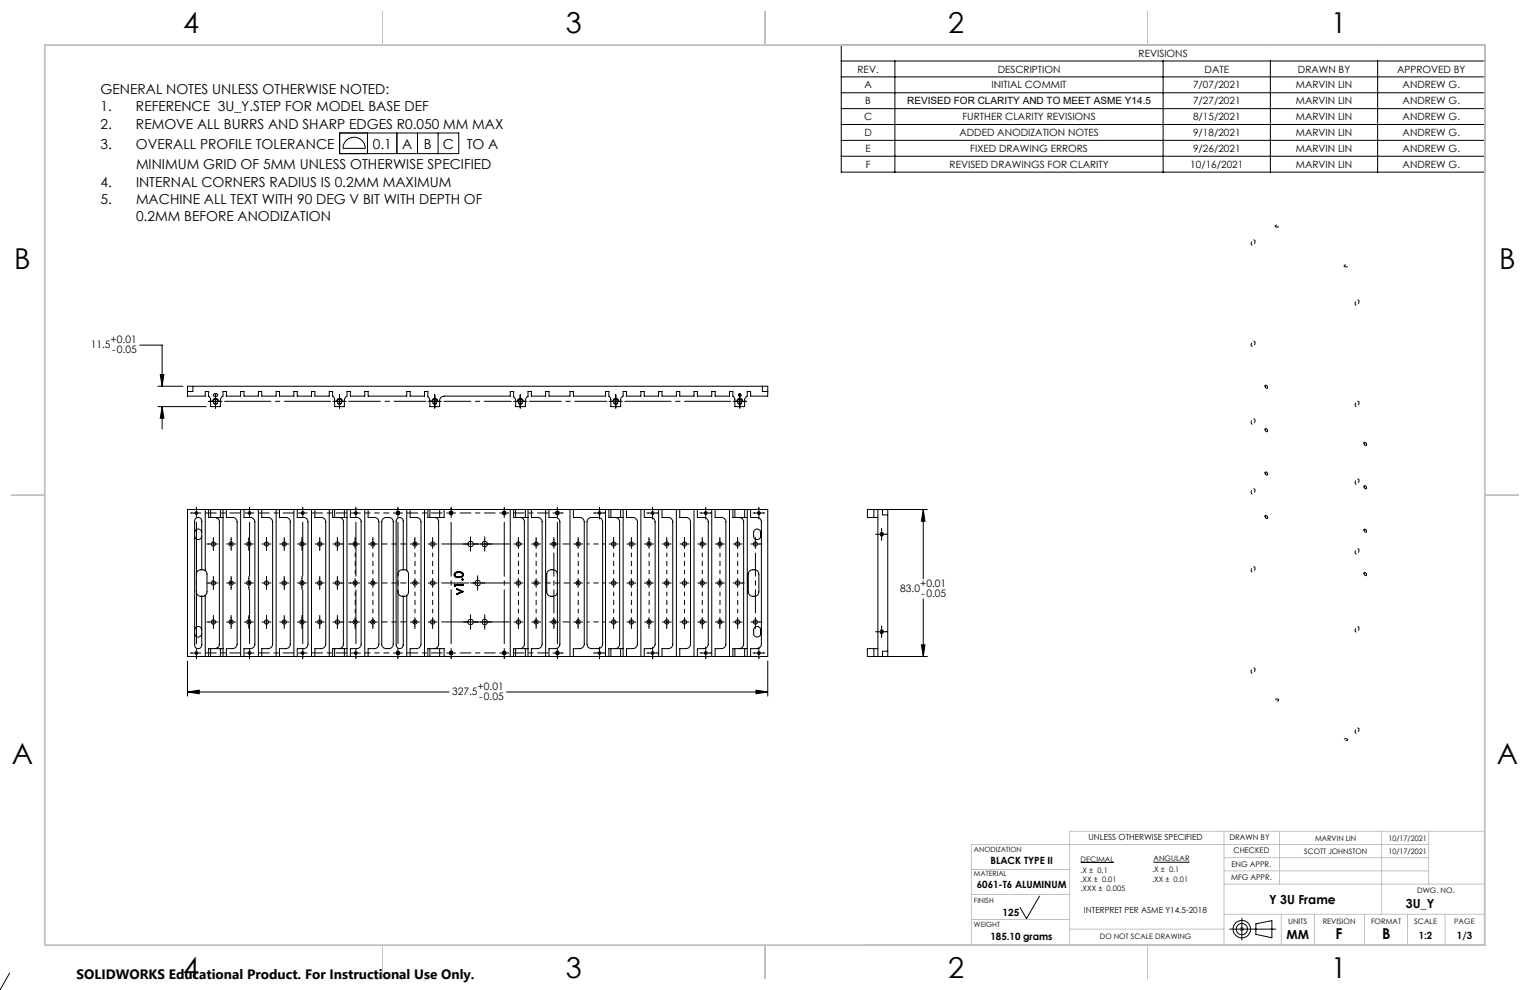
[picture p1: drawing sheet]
<svg xmlns="http://www.w3.org/2000/svg" width="432mm" height="279mm" viewBox="0 0 432 279" stroke-linecap="round" stroke-linejoin="round" font-family="sans-serif">
<g fill="none" stroke="#000" stroke-width=".28">
<path d="M237.4 12.7h181.7v35.9h-181.7zM237.4 17.2h181.7M252.6 17.2v31.4M328.3 17.2v31.4M358.5 17.2v31.4M388.8 17.2v31.4M95.8 37.5h33.7v5.9h-33.7zM97.6 39.8a3.2 3.2 0 0 1 3.4-.9 3.2 3.2 0 0 1 2.1 3h-6.3l.1-1zM103.7 37.5v5.9M112 37.5v5.9M117.8 37.5v5.9M123.6 37.5v5.9"/>
<path d="M237.4 21.7h181.7M237.4 26.2h181.7M237.4 30.7h181.7M237.4 35.1h181.7M237.4 39.6h181.7M237.4 44.1h181.7M39.4 97.4h6.4v11.6M44.6 109h7M44.6 114.8h13.6M45.2 105.7h1l-.4 3.3zM45.8 114.8l.4 3.2h-1zM45.8 114.8v6.3"/>
<path d="M54.4 109h-1.5v2.8h5v-1.3h1v1.3l.5 .9v2.1h2.8v-1.9l.2-.6 .5-.5v-1.3h1v1.3h4v-1.3h1v1.3h4v-1.3h1v1.3h4v-1.3h1v1.3h4v-1.3h1v1.3h4v-1.3h1v1.3h4v-1.3h1v1.3l.5 .9v2.1h2.8v-1.9l.2-.6 .5-.5v-1.3h1v1.3h4v-1.3h1v1.3h10.9v-1.3h.9v1.3h4.1v-1.3h1v1.5l.5 .9v1.9h2.8v-1.7a1.21 1.21 0 0 1 1.2-1.3h18.7v-1.3h1v1.5l.5 .9v1.9h2.8v-1.9l.2-.5 .5-.5v-1.4h1v1.3h4v-1.3h.9v1.3h6v-1.3h.9v1.3h9.1v-1.3h.9v1.3l.6 .9v2.1h2.8v-2.1l.1-.4 .6-.5v-1.3h.9v1.3h4.1v-1.3h.9v1.3h4.1v-1.3h.9v1.3h4.1v-1.3h.9v1.3h4.1v-1.3h.9v1.3h4.1v-1.3h.9v1.3h4.1v-1.3h.9v1.3l.6 .9v2.1h2.7v-2.1l.8-.9v-1.3h.9v1.3h4.9v-2.8h-1.5M54.4 109h160.8M54.4 109v1.5h-1.5M58.9 113.3h3.8M60.3 111.2l.8-.1a.37 .37 0 0 1 .4 .4 .37 .37 0 0 1-.4 .4l-.8-.1-.1-.3zM60.8 111.4v3.8M93.9 113.3h3.8M95.8 111.4v3.8M120.8 113.3h3.8M122.7 111.4v3.8M144.9 113.3h3.8M146.8 111.4v3.8"/>
<path d="M171.9 113.3h3.8M173.8 111.4v3.8M206.9 113.3h3.8M208.8 111.1l-.4 .4M208.8 111.4v3.8M209.2 111.5l-.4 .4M215.2 109v1.5h1.5M53.8 144.8h2.9M54.9 151.3a1.01 1.01 0 0 0 1 1 1.01 1.01 0 0 0 1-1M54.9 150.3a1.01 1.01 0 0 1 1-1 1.01 1.01 0 0 1 1 1M55.4 143.1v2.9M57.9 143.8v17.2"/>
<path d="M58.3 153.5h3.2M58.9 143.8v2.3h.5M58.9 143.8h.5M58.9 143.8h-6v41.5h6M59.4 143.8h2.8M59.4 146.1h2.8M59.4 143.8v2.3M60.2 151.7v3.7M60.7 146.1h.4M61.1 146.1l.2 .1M61.1 146.1h.1M61.3 146.2l.5 .4 .1 .5v34.9l-.6 .9"/>
<path d="M61.3 146.1v.1M62.2 146.1h.7M62.2 143.8h.7M62.2 143.8v2.3M62.9 143.8h31M62.9 143.8v41.5M63.9 143.8v2.3h1.8a1.21 1.21 0 0 1 1.2 1.2v34.5a1.26 1.26 0 0 1-1.2 1.3h-1.8v2.2M64 153.5h2.5M65.2 151.7v3.7M67.9 143.8v41.5M68.9 143.8v2.3h1.8a1.26 1.26 0 0 1 1.2 1.2v34.5a1.33 1.33 0 0 1-1.2 1.3h-1.8v2.2M69 153.5h2.5"/>
<path d="M69.1 144.8h2.6M70.2 151.7v3.7M70.4 143.1v2.9M72.9 143.8v41.5M73.9 143.8v2.3h1.8a1.26 1.26 0 0 1 1.2 1.2v34.5a1.33 1.33 0 0 1-1.2 1.3h-1.8v2.2M73.9 153.5h2.6M75.2 151.7v3.7M77.9 143.8v41.5M78.9 143.8v2.3h1.8a1.21 1.21 0 0 1 1.2 1.2v34.5a1.26 1.26 0 0 1-1.2 1.3h-1.8v2.2M79 153.5h2.5M80.2 151.7v3.7M82.9 143.8v41.5"/>
<path d="M83.9 143.8v2.3h1.8a1.21 1.21 0 0 1 1.2 1.2v34.5a1.26 1.26 0 0 1-1.2 1.3h-1.8v2.2M84 153.5h2.5M84.2 144.8h2.5M85.2 151.7v3.7M85.4 143.1v2.9M87.9 143.8v41.5M88.9 143.8v2.3h1.8a1.26 1.26 0 0 1 1.2 1.2v34.5a1.33 1.33 0 0 1-1.2 1.3h-1.8v2.2M89 153.5h2.5M90.2 151.7v3.7M92.9 143.8v41.5M93.9 143.8v2.3h.5M93.9 143.8h.5"/>
<path d="M93.9 153.5h3.2M94.4 143.8h2.8M94.4 146.1h2.8M94.4 143.8v2.3M95.2 151.7v3.7M95.7 146.1a1.21 1.21 0 0 1 1.2 1.2v34.5a1.26 1.26 0 0 1-1.2 1.3M97.2 146.1h.7M97.2 143.8h.7M97.2 143.8v2.3M97.9 143.8h22.9M97.9 143.8v41.5M98.4 153.5h3.1"/>
<path d="M98.9 143.8v2.3h1.8a1.21 1.21 0 0 1 1.2 1.2v34.5a1.26 1.26 0 0 1-1.2 1.3h-1.8v2.2M99.2 144.8h2.5M100.2 151.7v3.1M100.4 143.1v2.9M102.9 143.8v41.5M103.9 143.8v2.3h1.8a1.21 1.21 0 0 1 1.2 1.2v34.5a1.26 1.26 0 0 1-1.2 1.3h-1.8v2.2M104 153.5h2.5M105.2 151.7v3.1M108.1 146.4l.6-.3h1a1.21 1.21 0 0 1 1.3 1.2v34.5a1.26 1.26 0 0 1-1.3 1.3h-.7a1.26 1.26 0 0 1-1.3-1.3v-34.8zM111 144.8h2.6M112.3 143.1v2.9M114.8 143.8v17.2"/>
<path d="M115.7 143.8v2.3h1.8a1.26 1.26 0 0 1 1.3 1.2v34.5a1.33 1.33 0 0 1-1.3 1.3h-1.8v2.2M115.8 153.5h2.6M117.1 151.7v3.1M119.8 143.8v41.5M120.8 143.8v2.3h.5M120.8 143.8h.5M120.8 153.5h2.6M121.3 143.8h2.8M121.3 146.1h2.8M121.3 143.8v2.3M122.1 151.7v3.1M122.6 146.1a1.21 1.21 0 0 1 1.2 1.2v34.5a1.26 1.26 0 0 1-1.2 1.3"/>
<path d="M124.1 143.8h1.2M124.1 143.8v2.3M125.3 143.8v2.3h-1.2M125.3 143.8h19.7M126 144.8h2.6M127.3 143.1v2.9M130.7 153.5h8.2M132.8 151.5v4.1M136.8 151.5v4.1M141 144.8h2.6M142.3 143.1v2.9M144 143.8v41.5"/>
<path d="M145 143.8h.5M145 143.8v2.3h.5M145 153.5h2.6M145.5 143.8h2.8M145.5 143.8v2.3M145.5 146.1h2.8M146.3 151.7v3.1M146.8 146.1a1.21 1.21 0 0 1 1.2 1.2v34.5a1.26 1.26 0 0 1-1.2 1.3M148.3 143.8h.7M148.3 146.1h.7M148.3 143.8v2.3M149 143.8h22.8"/>
<path d="M149 143.8v41.5M150 143.8v2.3h1.8a1.21 1.21 0 0 1 1.2 1.2v34.5a1.26 1.26 0 0 1-1.2 1.3h-1.8v2.2M150 153.5h2.6M151.3 151.7v3.1M154 143.8v41.5M154.9 143.8v2.3h1.8a1.26 1.26 0 0 1 1.3 1.2v34.5a1.33 1.33 0 0 1-1.3 1.3h-1.8v2.2M155 153.5h2.6M156 144.8h3M156.3 151.7v3.1M157.3 143.1v2.9M160.9 143.8v41.5M161.8 143.8v2.3h1.8a1.26 1.26 0 0 1 1.3 1.2v34.5a1.33 1.33 0 0 1-1.3 1.3h-1.8v2.2"/>
<path d="M161.9 153.5h2.5M163.2 151.7v3.1M166.1 146.4l.6-.3h2.1a1.21 1.21 0 0 1 1.3 1.2v34.5a1.26 1.26 0 0 1-1.3 1.3h-1.9a1.33 1.33 0 0 1-1.2-1.3v-34.5zM167.5 144.8h3.4M169.2 143.1v3.4M170.9 143.8v41.5M171.8 143.8v2.3h.6M171.8 143.8h.6M171.9 153.5h2.5M172.4 143.8h2.8M172.4 146.1h2.8M172.4 143.8v2.3"/>
<path d="M173.2 151.7v3.1M173.6 146.1a1.21 1.21 0 0 1 1.3 1.2v34.5a1.26 1.26 0 0 1-1.3 1.3M175.2 146.1h.7M175.2 143.8h.7M175.2 143.8v2.3M175.9 143.8h30.9M175.9 143.8v41.5M176.8 143.8v2.3h1.8a1.26 1.26 0 0 1 1.3 1.2v34.5a1.33 1.33 0 0 1-1.3 1.3h-1.8v2.2M176.9 153.5h2.6M178.2 151.7v3.1M180.9 143.8v41.5M181.8 143.8v2.3h1.8a1.26 1.26 0 0 1 1.3 1.2v34.5a1.33 1.33 0 0 1-1.3 1.3h-1.8v2.2"/>
<path d="M181.9 153.5h2.5M182.5 144.8h3.3M183.2 151.7v3.1M184.2 143.1v3.4M185.9 143.8v41.5M186.8 143.8v2.3h1.8a1.21 1.21 0 0 1 1.3 1.2v34.5a1.26 1.26 0 0 1-1.3 1.3h-1.8v2.2M186.9 153.5h2.5M188.2 151.7v3.1M190.9 143.8v41.5M191.8 143.8v2.3h1.8a1.21 1.21 0 0 1 1.3 1.2v34.5a1.26 1.26 0 0 1-1.3 1.3h-1.8v2.2M191.9 153.5h2.6M193.2 151.7v3.1"/>
<path d="M195.9 143.8v41.5M196.8 143.8v2.3h1.8a1.26 1.26 0 0 1 1.3 1.2v34.5a1.33 1.33 0 0 1-1.3 1.3h-1.8v2.2M196.9 153.5h2.6M197.5 144.8h3.3M198.2 151.7v3.1M199.2 143.1v3.4M200.9 143.8v41.5M201.8 143.8v2.3h1.8a1.21 1.21 0 0 1 1.3 1.2v34.5a1.26 1.26 0 0 1-1.3 1.3h-1.8v2.2M201.9 153.5h2.5M203.2 151.7v3.1M205.9 143.8v41.5M206.8 143.8v2.3h.6"/>
<path d="M206.8 143.8h.6M206.9 153.5h2.5M207.4 143.8h2.7M207.4 146.1h2.7M207.4 143.8v2.3M208.2 151.7v3.1M208.6 146.1h.4M209 146.1a1.27 1.27 0 0 1 .9 1.2v34.5a1.27 1.27 0 0 1-.9 1.2M209 146.1h.1M210.1 146.1h.8M210.1 143.8h.8M210.1 143.8v2.3"/>
<path d="M210.9 143.8h5.8v41.5h-5.8M210.9 143.8v41.5M211.8 143.8v2.3h1.8a1.21 1.21 0 0 1 1.3 1.2v34.5a1.26 1.26 0 0 1-1.3 1.3h-1.8v2.2M211.9 153.5h3.2M212.5 144.8h3.3M213.2 151.7v3.1M214.2 143.1v3.4M214.7 150.5v.6M214.7 150.5a1 1 0 0 0-.9-1.2 1 1 0 0 0-1.1 1v1a1 1 0 0 0 1.1 1 1 1 0 0 0 .9-1.2M214.7 150.5h.2M214.7 151.1h.2M246.6 146h1.2"/>
<path d="M246.6 143.8h1.2M246.6 143.8h-1.8v2.2h1.8M246.6 143.8v2.2M247.1 150.8h3.4M247.8 143.8v41.5M248.8 149.1v3.4M249.1 143.8v1.5h1.4M249.1 150.5v.6M250.5 143.8v1.5M250.5 145.3v38.5M260.6 143.8l.5 3.3h-1.1zM260.6 143.8v19.6"/>
<path d="M261.7 143.8h-13.9M54.9 178.8a1.01 1.01 0 0 0 1 1 1.01 1.01 0 0 0 1-1M54.9 177.8a1.01 1.01 0 0 1 1-1 1.01 1.01 0 0 1 1 1M56.9 160.8v-13.6a1.03 1.03 0 0 0-1-1.2 1.03 1.03 0 0 0-1 1.3v34.5a1.03 1.03 0 0 0 1 1.3 1.03 1.03 0 0 0 1-1.2v-13.6M57.9 161l-.5-.2a1.49 1.49 0 0 0-2 1.2v5a1.58 1.58 0 0 0 2.3 1.2l.2-.2M57.9 161l.5 .9v5.3l-.5 .8M57.9 168v17.3M58.3 164.5h3.2M58.3 175.5h3.2M60.2 162.7v3.7M60.2 173.7v3.7M64 164.5h2.5"/>
<path d="M64 175.5h2.5M65.2 162.7v3.7M65.2 173.7v3.7M69 164.5h2.5M69 175.5h2.5M70.2 162.7v3.7M70.2 173.7v3.7M73.9 164.5h2.6M73.9 175.5h2.6M75.2 162.7v3.7M75.2 173.7v3.7M79 164.5h2.5"/>
<path d="M79 175.5h2.5M80.2 162.7v3.7M80.2 173.7v3.7M84 164.5h2.5M84 175.5h2.5M85.2 162.7v3.7M85.2 173.7v3.7M89 164.5h2.5M89 175.5h2.5M90.2 162.7v3.7M90.2 173.7v3.7M93.9 164.5h3.2"/>
<path d="M93.9 175.5h3.2M95.2 162.7v3.7M95.2 173.7v3.7M98.4 164.5h3.1M98.4 175.5h3.1M100.2 163.3v2.5M100.2 174.3v3.1M104 164.5h2.5M104 175.5h2.5M105.2 163.3v2.5M105.2 174.3v3.1M113.8 160.8v-13.8a1.01 1.01 0 0 0-1-1 1.01 1.01 0 0 0-1 1v35a1.01 1.01 0 0 0 1 1 1.01 1.01 0 0 0 1-1v-13.7"/>
<path d="M114.8 161l-.5-.2a1.51 1.51 0 0 0-2 1.2v5a1.58 1.58 0 0 0 2.2 1.2l.3-.2M114.8 161l.5 .9v5.3l-.5 .8M114.8 168v17.3M115.8 164.5h2.6M115.8 175.5h2.6M117.1 163.3v2.5M117.1 174.3v3.1M120.8 164.5h2.6M120.8 175.5h2.6M122.1 163.3v2.5M122.1 174.3v3.1M128.2 162.2a.96 .96 0 0 0 1.3 .8"/>
<path d="M128.2 162.2h.1M128.2 164.9h2.5M128.2 164.9v.4M128.2 165.3l.3 .2M128.2 164.9l.3 .2M128.3 162.2h.1M128.3 162.2v.2a1 1 0 0 0 1.2 .5M128.3 165.3h-.1M128.3 165.3h.1M128.4 165.3l.1 .2M128.4 162.2l.3 .5 .8 .1M128.5 165.1h2.2"/>
<path d="M128.5 165.1v.4M128.9 166.1l1.8 .8M128.9 166.1v.3M128.9 167.6v.2M128.9 166.4l1.3 .6M128.9 166.1l.1 .2M128.9 167.6h.1M129 167.6h.1M129 166.3l-.1 .1M129 166.3l1.5 .7-1.5 .6M129 167.6l-.1 .2M129 166.3h.1"/>
<path d="M129.5 162.8v.1M129.5 161.5a.92 .92 0 0 0-1.2 .7M129.5 161.5v.1M129.5 161.6l-.8 .1-.3 .5M129.5 161.5l.6 .1M129.5 161.6h.6M129.5 161.3a1.15 1.15 0 0 0-1.3 .7v.2M129.5 161.3a1.02 1.02 0 0 1 1.3 .9M129.5 162.9v.1M129.5 161.4a.92 .92 0 0 1 1.2 .8M129.5 161.3v.1M129.5 161.4a1.05 1.05 0 0 0-1.2 .6v.2"/>
<path d="M130.1 161.6l.4 .6M130.1 161.6h.1M130.1 161.6l.4 .2 .1 .4M130.2 167l-1.3 .6M130.2 167h.5M130.4 163.5l.2 .3M130.4 163.5h.1M130.5 163.5l.1 .2M130.5 162.2h.1M130.5 162.2l-.3 .5-.7 .1M130.6 163.4l.2 .1M130.6 163.4l-.2 .1"/>
<path d="M130.6 163.7v.1M130.6 163.4v.1M130.6 163.5h-.1M130.6 163.5h.1M130.6 162.2l-.4 .6-.7 .1M130.6 165h-2.3v.3M130.6 165l.1 .1M130.6 165h.1M130.7 162.2l-.3 .5-.9 .2M130.7 162.2h.1M130.7 163.5l-.1 .2M130.7 163.5h.1"/>
<path d="M130.7 175.5h8.2M130.7 167l-1.8 .8M130.7 164.9v.2M130.7 166.9v.1M130.7 164.9l-.1 .1M130.8 163.5l-.2 .3M130.8 162.2v.2a1.15 1.15 0 0 1-1.3 .6M132.8 164.5h4M132.8 173.5v4.1M134.8 162.5v4.1M136.8 173.5v4.1M145 164.5h2.6"/>
<path d="M145 175.5h2.6M146.3 163.3v2.5M146.3 174.3v3.1M150 164.5h2.6M150 175.5h2.6M151.3 163.3v2.5M151.3 174.3v3.1M154.7 161.1a1.6 1.6 0 0 1 2.6 .9v5a1.52 1.52 0 0 1-1.5 1.3 1.52 1.52 0 0 1-1.5-1.3v-5zM155 175.5h2.6M156.3 174.3v3.1M161.9 164.5h2.5M161.9 175.5h2.5"/>
<path d="M163.2 163.3v2.5M163.2 174.3v3.1M171.9 164.5h2.5M171.9 175.5h2.5M173.2 163.3v2.5M173.2 174.3v3.1M176.9 164.5h2.6M176.9 175.5h2.6M178.2 163.3v2.5M178.2 174.3v3.1M181.9 164.5h2.5M181.9 175.5h2.5"/>
<path d="M183.2 163.3v2.5M183.2 174.3v3.1M186.9 164.5h2.5M186.9 175.5h2.5M188.2 163.3v2.5M188.2 174.3v3.1M191.9 164.5h2.6M191.9 175.5h2.6M193.2 163.3v2.5M193.2 174.3v3.1M196.9 164.5h2.6M196.9 175.5h2.6"/>
<path d="M198.2 163.3v2.5M198.2 174.3v3.1M201.9 164.5h2.5M201.9 175.5h2.5M203.2 163.3v2.5M203.2 174.3v3.1M206.9 164.5h3.1M206.9 175.5h2.5M208.2 163.3v2.5M208.2 174.3v3.1M211.5 161.1a1.59 1.59 0 0 1 2.7 .9v5a1.52 1.52 0 0 1-1.5 1.3 1.52 1.52 0 0 1-1.5-1.3v-5zM211.9 175.5h3.2"/>
<path d="M213.2 174.3v3.1M214.7 178v.6M214.7 178a1 1 0 0 0-.9-1.2 1 1 0 0 0-1.1 1v1a1 1 0 0 0 1.1 1 1 1 0 0 0 .9-1.2M214.7 178h.2M214.7 178.6h.2M247.1 178.3h3.4M248.8 176.6v3.4M249.1 178v.6M260.6 169v16.3M52.9 195.3l3.3-.5v1zM52.9 186.5v10M52.9 195.3h73.9"/>
<path d="M53.8 184.3h2.9M55.4 183v2.9M58.9 185.3h.5M59.4 183.1h-.5v2.2M59.4 185.3h2.8M59.4 183.1h2.8M59.4 183.1v2.2M61.1 183l-.4 .1M61.1 183v.1M61.3 182.9l-.2 .1M61.3 182.9v.2M62.2 183.1h.7"/>
<path d="M62.2 185.3h.7M62.2 183.1v2.2M62.9 185.3h31M69.1 184.3h2.6M70.4 183v2.9M84.2 184.3h2.5M85.4 183v2.9M93.9 185.3h.5M94.4 183.1h-.5v2.2M94.4 185.3h2.8M94.4 183.1h2.8M94.4 183.1v2.2"/>
<path d="M97.2 183.1h.7M97.2 185.3h.7M97.2 183.1v2.2M97.9 185.3h22.9M99.2 184.3h2.5M100.4 183v2.9M111 184.3h2.6M112.3 183v2.9M120.8 185.3h.5M121.3 183.1h-.5v2.2M121.3 185.3h2.8M121.3 183.1h2.8"/>
<path d="M121.3 183.1v2.2M124.1 183.1h1.2v2.2M124.1 185.3h1.2M124.1 183.1v2.2M125.3 185.3h19.7M126 184.3h2.6M127.3 183v2.9M141 184.3h2.6M142.3 183v2.9M143 195.3h73.7M145 185.3h.5M145.5 183.1h-.5v2.2"/>
<path d="M145.5 185.3h2.8M145.5 183.1v2.2M145.5 183.1h2.8M148.3 185.3h.7M148.3 183.1h.7M148.3 183.1v2.2M149 185.3h22.8M156 184.3h3M157.3 183v2.9M167.5 184.3h3.4M169.2 182.6v3.3M171.8 185.3h.6"/>
<path d="M172.4 183.1h-.6v2.2M172.4 185.3h2.8M172.4 183.1h2.8M172.4 183.1v2.2M175.2 183.1h.7M175.2 185.3h.7M175.2 183.1v2.2M175.9 185.3h30.9M182.5 184.3h3.3M184.2 182.6v3.3M197.5 184.3h3.3M199.2 182.6v3.3"/>
<path d="M206.8 185.3h.6M207.4 183.1h-.6v2.2M207.4 185.3h2.7M207.4 183.1h2.7M207.4 183.1v2.2M209 183l-.4 .1M209 183v.1M210.1 183.1h.8M210.1 185.3h.8M210.1 183.1v2.2M212.5 184.3h3.3M213.4 194.8l3.3 .5-3.3 .5z"/>
<path d="M214.2 182.6v3.3M216.7 186.5v10M246.6 183.1h1.2M246.6 185.3h1.2M246.6 183.1h-1.8v2.2h1.8M246.6 183.1v2.2M250.5 183.8v1.5M250.5 183.8h-1.4v1.5M260 182h1.1l-.5 3.3zM261.7 185.3h-13.9M293.4 252.9l-3.7 6.4-1.8-3.2M305 243.4h9.4"/>
<path d="M325.5 243.4h10.2M350.5 259.2v6.1M2.7 274.6l-2.8 4.7M347 262.2h13M350 262.2h1M350.1 261.9l.7 .7M350.5 261.7v1M350.8 261.9l-.7 .7M354.4 260.7l4.6-.9v4.9l-4.6-1z"/>
<circle cx="60.8" cy="113.3" r=".64"/>
<circle cx="95.8" cy="113.3" r=".63"/>
<circle cx="122.7" cy="113.3" r=".64"/>
<circle cx="146.8" cy="113.3" r=".64"/>
<circle cx="173.8" cy="113.3" r=".64"/>
<circle cx="208.8" cy="111.5" r=".38"/>
<circle cx="208.8" cy="113.3" r=".64"/>
<circle cx="55.4" cy="144.8" r=".4"/>
<circle cx="60.2" cy="153.5" r=".6"/>
<circle cx="65.2" cy="153.5" r=".6"/>
<circle cx="70.2" cy="153.5" r=".6"/>
<circle cx="70.4" cy="144.8" r=".4"/>
<circle cx="75.2" cy="153.5" r=".6"/>
<circle cx="80.2" cy="153.5" r=".6"/>
<circle cx="85.2" cy="153.5" r=".6"/>
<circle cx="85.4" cy="144.8" r=".41"/>
<circle cx="90.2" cy="153.5" r=".6"/>
<circle cx="95.2" cy="153.5" r=".6"/>
<circle cx="100.2" cy="153.5" r=".6"/>
<circle cx="100.4" cy="144.8" r=".41"/>
<circle cx="105.2" cy="153.5" r=".6"/>
<circle cx="112.3" cy="144.8" r=".4"/>
<circle cx="117.1" cy="153.5" r=".6"/>
<circle cx="122.1" cy="153.5" r=".6"/>
<circle cx="127.3" cy="144.8" r=".41"/>
<circle cx="132.8" cy="153.5" r=".78"/>
<circle cx="136.8" cy="153.5" r=".77"/>
<circle cx="142.3" cy="144.8" r=".41"/>
<circle cx="146.3" cy="153.5" r=".6"/>
<circle cx="151.3" cy="153.5" r=".6"/>
<circle cx="156.3" cy="153.5" r=".6"/>
<circle cx="157.3" cy="144.8" r=".41"/>
<circle cx="163.2" cy="153.5" r=".6"/>
<circle cx="169.2" cy="144.8" r=".41"/>
<circle cx="173.2" cy="153.5" r=".6"/>
<circle cx="178.2" cy="153.5" r=".6"/>
<circle cx="183.2" cy="153.5" r=".6"/>
<circle cx="184.2" cy="144.8" r=".41"/>
<circle cx="188.2" cy="153.5" r=".6"/>
<circle cx="193.2" cy="153.5" r=".6"/>
<circle cx="198.2" cy="153.5" r=".6"/>
<circle cx="199.2" cy="144.8" r=".41"/>
<circle cx="203.2" cy="153.5" r=".6"/>
<circle cx="208.2" cy="153.5" r=".6"/>
<circle cx="213.2" cy="153.5" r=".6"/>
<circle cx="214.2" cy="144.8" r=".4"/>
<circle cx="248.8" cy="150.8" r=".39"/>
<circle cx="60.2" cy="164.5" r=".6"/>
<circle cx="60.2" cy="175.5" r=".6"/>
<circle cx="65.2" cy="164.5" r=".6"/>
<circle cx="65.2" cy="175.5" r=".6"/>
<circle cx="70.2" cy="164.5" r=".6"/>
<circle cx="70.2" cy="175.5" r=".6"/>
<circle cx="75.2" cy="164.5" r=".6"/>
<circle cx="75.2" cy="175.5" r=".59"/>
<circle cx="80.2" cy="164.5" r=".6"/>
<circle cx="80.2" cy="175.5" r=".6"/>
<circle cx="85.2" cy="164.5" r=".6"/>
<circle cx="85.2" cy="175.5" r=".6"/>
<circle cx="90.2" cy="164.5" r=".6"/>
<circle cx="90.2" cy="175.5" r=".6"/>
<circle cx="95.2" cy="164.5" r=".6"/>
<circle cx="95.2" cy="175.5" r=".59"/>
<circle cx="100.2" cy="164.5" r=".6"/>
<circle cx="100.2" cy="175.5" r=".6"/>
<circle cx="105.2" cy="164.5" r=".6"/>
<circle cx="105.2" cy="175.5" r=".6"/>
<circle cx="117.1" cy="164.5" r=".6"/>
<circle cx="117.1" cy="175.5" r=".59"/>
<circle cx="122.1" cy="164.5" r=".6"/>
<circle cx="122.1" cy="175.5" r=".6"/>
<circle cx="132.8" cy="175.5" r=".78"/>
<circle cx="134.8" cy="164.5" r=".78"/>
<circle cx="136.8" cy="175.5" r=".77"/>
<circle cx="146.3" cy="164.5" r=".6"/>
<circle cx="146.3" cy="175.5" r=".6"/>
<circle cx="151.3" cy="164.5" r=".6"/>
<circle cx="151.3" cy="175.5" r=".6"/>
<circle cx="156.3" cy="175.5" r=".6"/>
<circle cx="163.2" cy="164.5" r=".6"/>
<circle cx="163.2" cy="175.5" r=".59"/>
<circle cx="173.2" cy="164.5" r=".6"/>
<circle cx="173.2" cy="175.5" r=".6"/>
<circle cx="178.2" cy="164.5" r=".6"/>
<circle cx="178.2" cy="175.5" r=".6"/>
<circle cx="183.2" cy="164.5" r=".6"/>
<circle cx="183.2" cy="175.5" r=".59"/>
<circle cx="188.2" cy="164.5" r=".6"/>
<circle cx="188.2" cy="175.5" r=".6"/>
<circle cx="193.2" cy="164.5" r=".6"/>
<circle cx="193.2" cy="175.5" r=".6"/>
<circle cx="198.2" cy="164.5" r=".6"/>
<circle cx="198.2" cy="175.5" r=".6"/>
<circle cx="203.2" cy="164.5" r=".6"/>
<circle cx="203.2" cy="175.5" r=".59"/>
<circle cx="208.2" cy="164.5" r=".6"/>
<circle cx="208.2" cy="175.5" r=".6"/>
<circle cx="213.2" cy="175.5" r=".6"/>
<circle cx="248.8" cy="178.3" r=".4"/>
<circle cx="55.4" cy="184.3" r=".39"/>
<circle cx="70.4" cy="184.3" r=".39"/>
<circle cx="85.4" cy="184.3" r=".4"/>
<circle cx="100.4" cy="184.3" r=".4"/>
<circle cx="112.3" cy="184.3" r=".39"/>
<circle cx="127.3" cy="184.3" r=".4"/>
<circle cx="142.3" cy="184.3" r=".4"/>
<circle cx="157.3" cy="184.3" r=".4"/>
<circle cx="169.2" cy="184.3" r=".4"/>
<circle cx="184.2" cy="184.3" r=".4"/>
<circle cx="199.2" cy="184.3" r=".4"/>
<circle cx="214.2" cy="184.3" r=".39"/>
<circle cx="350.5" cy="262.2" r="2.45"/>
<circle cx="350.5" cy="262.2" r="1.59"/>
</g>
<g fill="none" stroke="#c0c0c0" stroke-width=".28">
<path d="M108 3.2v9.5M215.9 3.2v9.5M323.8 3.2v9.5M3.1 139.7h9.6M419.1 139.7h9.5M345.4 234.6v32M361.1 234.6v14.9M389.9 234.6v23.4M403.2 238.3h-129.1v28.3M403.2 234.6v14.9M274.1 245.4h27.8M274.1 252.4h27.8"/>
<path d="M274.1 259.5h27.8M345.4 249.5h73.5M345.4 258h73.5M345.4 242h57.8M345.4 245.8h57.8M361.6 258v8.6M371 258v8.6M385.1 258v8.6M397.2 258v8.6M407.8 258v8.6M108 266.7v9.6M215.9 266.7v9.6"/>
<path d="M243.9 266.6h175M301.9 262.2h43.5M323.8 266.7v9.6M350 262.2h1M350.1 261.9l.7 .7M350.5 261.7v1M350.8 261.9l-.7 .7M418.9 265.1v-30.5h-117v32"/>
</g>
<g fill="none" stroke="#000" stroke-width=".28" stroke-dasharray="1.3 .6" stroke-dashoffset=".3" stroke-linecap="butt">
<path d="M360 64a.44 .44 0 0 1 .3-.5 .44 .44 0 0 1 .6 .3l-.3 .3-.6-.1M379.5 75.3a.44 .44 0 0 1 .3-.6 .44 .44 0 0 1 .5 .3l-.3 .3h-.5M357.4 108.7a.44 .44 0 0 0-.4 .6 .44 .44 0 0 0 .6 .3l.1-.4-.3-.5M357.4 109.6a.44 .44 0 0 0 .3-.6 .44 .44 0 0 0-.5-.3l-.1 .4 .3 .5M357.4 133.2a.44 .44 0 0 0-.4 .6 .44 .44 0 0 0 .6 .3l.1-.4-.3-.5M357.4 121.8a.44 .44 0 0 0 .3-.5 .44 .44 0 0 0-.5-.3l-.1 .3 .3 .5M357.4 121a.44 .44 0 0 0-.4 .5 .44 .44 0 0 0 .6 .3l.1-.4-.3-.4M357.4 134.1a.44 .44 0 0 0 .3-.6 .44 .44 0 0 0-.5-.3l-.1 .4 .3 .5M385.3 124.9a.44 .44 0 0 0-.3 .5 .44 .44 0 0 0 .5 .3l.1-.4-.3-.4M385.3 137.1a.44 .44 0 0 0-.3 .6 .44 .44 0 0 0 .5 .3l.1-.4-.3-.5M385.3 137.9a.44 .44 0 0 0 .4-.5 .44 .44 0 0 0-.6-.3l-.1 .4 .3 .4M385.3 125.7a.44 .44 0 0 0 .4-.6 .44 .44 0 0 0-.6-.3l-.1 .4 .3 .5"/>
<path d="M357.4 146.3a.44 .44 0 0 0 .3-.5 .44 .44 0 0 0-.5-.4l-.1 .4 .3 .5M357.4 145.5a.44 .44 0 0 0-.4 .5 .44 .44 0 0 0 .6 .3l.1-.4-.3-.4M385.3 150.2a.44 .44 0 0 0 .4-.6 .44 .44 0 0 0-.6-.3l-.1 .4 .3 .5M385.3 149.4a.44 .44 0 0 0-.3 .5 .44 .44 0 0 0 .5 .3l.1-.4-.3-.4M385.3 162.4a.44 .44 0 0 0 .4-.5 .44 .44 0 0 0-.6-.3l-.1 .4 .3 .4M385.3 161.6a.44 .44 0 0 0-.3 .6 .44 .44 0 0 0 .5 .3l.1-.4-.3-.5M360.7 197.3a.4 .4 0 0 0-.5-.1 .4 .4 0 0 0-.1 .6h.6l.2-.3-.2-.2M380.2 208.6a.4 .4 0 0 0-.6-.2 .4 .4 0 0 0-.1 .6h.7l.1-.2-.1-.2"/>
</g>
<path d="M354.2 68.1v-.1a.66 .66 0 0 0-.8-.1 .66 .66 0 0 0-.3 .8v.1a.56 .56 0 0 0 .7 .3 .56 .56 0 0 0 .3-.6l.1-.4M354.2 96.7v-.1a.66 .66 0 0 0-.8-.1 .66 .66 0 0 0-.3 .8v.1a.56 .56 0 0 0 .7 .3 .56 .56 0 0 0 .3-.7l.1-.3M383.6 85.1a.7 .7 0 0 1-.3 .8 .7 .7 0 0 1-.8 0 .78 .78 0 0 1 .2-.9 .78 .78 0 0 1 .8-.1l.1 .2M354.2 118.7v-.1a.66 .66 0 0 0-.8-.2 .66 .66 0 0 0-.3 .8v.1a.56 .56 0 0 0 .7 .3 .56 .56 0 0 0 .3-.6l.1-.3M383.6 113.7a.7 .7 0 0 1-.3 .8 .7 .7 0 0 1-.8-.1 .78 .78 0 0 1 .2-.8 .78 .78 0 0 1 .8-.1l.1 .2M354.2 138.4v-.1a.66 .66 0 0 0-.8-.2 .66 .66 0 0 0-.3 .8v.1a.56 .56 0 0 0 .7 .3 .56 .56 0 0 0 .3-.6l.1-.3M383.6 135.6a.7 .7 0 0 1-.3 .8 .7 .7 0 0 1-.8 0 .78 .78 0 0 1 .2-.9 .78 .78 0 0 1 .8-.1l.1 .2M383.6 155.3a.7 .7 0 0 1-.3 .8 .7 .7 0 0 1-.8 0 .78 .78 0 0 1 .2-.9 .78 .78 0 0 1 .8-.1l.1 .2M354.2 160.4v-.1a.66 .66 0 0 0-.8-.2 .66 .66 0 0 0-.3 .8v.2a.56 .56 0 0 0 .7 .2 .56 .56 0 0 0 .3-.6l.1-.3M383.6 177.3a.7 .7 0 0 1-.3 .8 .7 .7 0 0 1-.8 0 .78 .78 0 0 1 .2-.9 .78 .78 0 0 1 .8-.1l.1 .2M354.2 188.9v-.1a.66 .66 0 0 0-.8-.1 .66 .66 0 0 0-.3 .8v.1a.56 .56 0 0 0 .7 .3 .56 .56 0 0 0 .3-.6l.1-.4M383.6 205.9a.7 .7 0 0 1-.3 .8 .7 .7 0 0 1-.8 0 .78 .78 0 0 1 .2-.9 .78 .78 0 0 1 .8-.1l.1 .2" fill="none" stroke="#000" stroke-width=".28" stroke-dasharray="1.3 .6" stroke-dashoffset=".6" stroke-linecap="butt"/>
<g fill="none" stroke="#000" stroke-width=".28" stroke-dasharray="1.3 .6" stroke-linecap="butt">
<path d="M111.8 144.8a.5 .5 0 0 0 .7 .4 .5 .5 0 0 0 .1-.8 .5 .5 0 0 0-.8 .3v.1M112.8 144.8a.5 .5 0 0 0-.7-.5 .5 .5 0 0 0-.1 .9 .5 .5 0 0 0 .8-.3v-.1M126.8 144.8a.5 .5 0 0 0 .7 .4 .5 .5 0 0 0 .1-.8 .5 .5 0 0 0-.8 .3v.1M127.8 144.8a.5 .5 0 0 0-.7-.5 .5 .5 0 0 0-.1 .9 .5 .5 0 0 0 .8-.3v-.1M141.8 144.8a.5 .5 0 0 0 .7 .4 .5 .5 0 0 0 .1-.8 .5 .5 0 0 0-.8 .3v.1M142.8 144.8a.5 .5 0 0 0-.7-.5 .5 .5 0 0 0-.1 .9 .5 .5 0 0 0 .8-.3v-.1M156.8 144.8a.5 .5 0 0 0 .7 .4 .5 .5 0 0 0 .1-.8 .5 .5 0 0 0-.8 .3v.1M157.8 144.8a.5 .5 0 0 0-.7-.5 .5 .5 0 0 0-.1 .9 .5 .5 0 0 0 .8-.3v-.1M249.3 150.8a.5 .5 0 0 1-.7 .4 .5 .5 0 0 1-.1-.8 .5 .5 0 0 1 .8 .3v.1M249.3 178.3a.5 .5 0 0 1-.7 .4 .5 .5 0 0 1-.1-.8 .5 .5 0 0 1 .8 .3v.1M111.8 184.3a.5 .5 0 0 0 .7 .4 .5 .5 0 0 0 .1-.8 .5 .5 0 0 0-.8 .3v.1M112.8 184.3a.5 .5 0 0 0-.7-.5 .5 .5 0 0 0-.1 .9 .5 .5 0 0 0 .8-.3v-.1"/>
<path d="M126.8 184.3a.5 .5 0 0 0 .7 .4 .5 .5 0 0 0 .1-.8 .5 .5 0 0 0-.8 .3v.1M127.8 184.3a.5 .5 0 0 0-.7-.5 .5 .5 0 0 0-.1 .9 .5 .5 0 0 0 .8-.3v-.1M141.8 184.3a.5 .5 0 0 0 .7 .4 .5 .5 0 0 0 .1-.8 .5 .5 0 0 0-.8 .3v.1M142.8 184.3a.5 .5 0 0 0-.7-.5 .5 .5 0 0 0-.1 .9 .5 .5 0 0 0 .8-.3v-.1M156.8 184.3a.5 .5 0 0 0 .7 .4 .5 .5 0 0 0 .1-.8 .5 .5 0 0 0-.8 .3v.1M157.8 184.3a.5 .5 0 0 0-.7-.5 .5 .5 0 0 0-.1 .9 .5 .5 0 0 0 .8-.3v-.1"/>
</g>
<path d="M60.8 112.5a.79 .79 0 0 1 .7 1.1 .79 .79 0 0 1-1.3 .1 .79 .79 0 0 1 .5-1.2h.1M60.8 112.5a.79 .79 0 0 0-.7 1.1 .79 .79 0 0 0 1.4 .1 .79 .79 0 0 0-.5-1.2h-.2M95.8 112.5a.79 .79 0 0 1 .7 1.1 .79 .79 0 0 1-1.3 .1 .79 .79 0 0 1 .5-1.2h.1M95.8 112.5a.79 .79 0 0 0-.7 1.1 .79 .79 0 0 0 1.4 .1 .79 .79 0 0 0-.5-1.2h-.2M122.7 112.5a.79 .79 0 0 1 .7 1.1 .79 .79 0 0 1-1.3 .1 .79 .79 0 0 1 .5-1.2h.1M122.7 112.5a.79 .79 0 0 0-.7 1.1 .79 .79 0 0 0 1.4 .1 .79 .79 0 0 0-.6-1.2h-.1M146.8 112.5a.79 .79 0 0 1 .7 1.1 .79 .79 0 0 1-1.3 .1 .79 .79 0 0 1 .5-1.2h.1M146.8 112.5a.79 .79 0 0 0-.7 1.1 .79 .79 0 0 0 1.4 .1 .79 .79 0 0 0-.5-1.2h-.2M173.8 112.5a.79 .79 0 0 1 .7 1.1 .79 .79 0 0 1-1.3 .1 .79 .79 0 0 1 .5-1.2h.1M173.8 112.5a.79 .79 0 0 0-.7 1.1 .79 .79 0 0 0 1.3 .1 .79 .79 0 0 0-.5-1.2h-.1M208.8 112.5a.79 .79 0 0 1 .7 1.1 .79 .79 0 0 1-1.3 .1 .79 .79 0 0 1 .5-1.2h.1M208.8 112.5a.79 .79 0 0 0-.7 1.1 .79 .79 0 0 0 1.3 .1 .79 .79 0 0 0-.5-1.2h-.1" fill="none" stroke="#000" stroke-width=".28" stroke-dasharray="1.3 .6" stroke-dashoffset=".1" stroke-linecap="butt"/>
<path d="M418.9 234.6v32" fill="none" stroke="#c0c0c0" stroke-width=".28" stroke-dasharray="15.2 1.3 1.3 1.3" stroke-dashoffset="1.2"/>
<path d="M12.7 12.7h406.4v254h-406.4z" fill="none" stroke="#c0c0c0" stroke-width=".5"/>
<path d="M67.9 144.8h-9.9M82.9 144.8h-9.9M97.9 144.8h-9.9M124.8 144.8h-9.9M139.8 144.8h-9.9M154.8 144.8h-9.9M67.9 184.3h-9.9M82.9 184.3h-9.9M97.9 184.3h-9.9M124.8 184.3h-9.9M139.8 184.3h-9.9M154.8 184.3h-9.9" fill="none" stroke="#000" stroke-width=".28" stroke-dasharray="15.2 1.3 1.3 1.3" stroke-dashoffset="12.2"/>
<path d="M55.4 181.7v-34.4M70.4 181.7v-34.4M85.4 181.7v-34.4M100.4 181.7v-34.4M112.3 181.7v-34.4M127.3 181.7v-34.4M142.3 181.7v-34.4M157.3 181.7v-34.4" fill="none" stroke="#000" stroke-width=".28" stroke-dasharray="15.2 1.3 1.3 1.3" stroke-dashoffset="-.1"/>
<path d="M109.8 144.8h-6.8M114.6 153.5h-6.8M114.6 175.5h-6.8M114.6 164.5h-6.8M160.7 164.5h-6.8M109.8 184.3h-6.8" fill="none" stroke="#000" stroke-width=".28" stroke-dasharray="15.2 1.3 1.3 1.3" stroke-dashoffset="13.7"/>
<g fill="none" stroke="#000" stroke-width=".28" stroke-dasharray="15.2 1.3 1.3 1.3" stroke-dashoffset="14.2">
<path d="M100.2 162v-5.9M100.2 173v-5.9M105.2 162v-5.9M105.2 173v-5.9M117.1 173v-5.9M117.1 162v-5.9M122.1 162v-5.9M122.1 173v-5.9M146.3 162v-5.9M146.3 173v-5.9M151.3 162v-5.9M151.3 173v-5.9"/>
<path d="M163.2 173v-5.9M163.2 162v-5.9M173.2 173v-5.9M173.2 162v-5.9M178.2 173v-5.9M178.2 162v-5.9M183.2 173v-5.9M183.2 162v-5.9M188.2 173v-5.9M188.2 162v-5.9M193.2 173v-5.9M193.2 162v-5.9"/>
<path d="M198.2 173v-5.9M198.2 162v-5.9M203.2 173v-5.9M203.2 162v-5.9M208.2 173v-5.9M208.2 162v-5.9"/>
</g>
<path d="M156.3 173v-16.9M213.2 173v-16.9" fill="none" stroke="#000" stroke-width=".28" stroke-dasharray="15.2 1.3 1.3 1.3" stroke-dashoffset="8.7"/>
<path d="M170.7 153.5h-5M170.7 175.5h-5M170.7 164.5h-5" fill="none" stroke="#000" stroke-width=".28" stroke-dasharray="15.2 1.3 1.3 1.3" stroke-dashoffset="14.7"/>
<path d="M125.3 113.3h19M143.8 153.5h-19.1M143.8 164.5h-19.1M143.8 175.5h-19.1" fill="none" stroke="#000" stroke-width=".28" stroke-dasharray="15.2 1.3 1.3 1.3" stroke-dashoffset="7.6"/>
<path d="M160.7 153.5h-1.8M160.7 175.5h-1.8" fill="none" stroke="#000" stroke-width=".28" stroke-dasharray="15.2 1.3 1.3 1.3"/>
<path d="M98.4 113.3h21.8M149.4 113.3h21.9" fill="none" stroke="#000" stroke-width=".28" stroke-dasharray="15.2 1.3 1.3 1.3" stroke-dashoffset="6.2"/>
<path d="M63.4 113.3h29.9M176.3 113.3h30" fill="none" stroke="#000" stroke-width=".28" stroke-dasharray="15.2 1.3 1.3 1.3" stroke-dashoffset="2.2"/>
<g fill="#000">
<path d="M208.4 111.5l.4 .4v-.4zM208.8 111.1v.4h.4z"/>
<path d="M52.9 195.3l3.3-.5v1zM213.4 194.8l3.3 .5-3.3 .5zM45.2 105.7h1l-.4 3.3zM45.8 114.8l.4 3.2h-1zM260.6 143.8l.5 3.3h-1.1zM260 182h1.1l-.5 3.3z"/>
</g>
<g font-size="8.1">
<text x="51.7" y="9.3">4</text>
<text x="159.7" y="9.3">3</text>
<text x="267.6" y="9.3">2</text>
<text x="375.6" y="9.3">1</text>
<text x="4" y="76">B</text>
<text x="423.1" y="76">B</text>
<text x="3.3" y="215.7">A</text>
<text x="422.4" y="215.7">A</text>
<text x="51.7" y="276">4</text>
<text x="159.7" y="276">3</text>
<text x="267.6" y="276">2</text>
<text x="375.6" y="276">1</text>
</g>
<g font-size="4.2">
<text x="376.9" y="265">F</text>
<text x="390.1" y="265">B</text>
</g>
<g font-size="3.9">
<text x="28.4" y="26.5">GENERAL NOTES UNLESS OTHERWISE NOTED:</text>
<text x="28.4" y="31.4">1.</text>
<text x="38.4" y="31.4">REFERENCE 3U_Y.STEP FOR MODEL BASE DEF</text>
<text x="28.4" y="36.3">2.</text>
<text x="28.4" y="41.9">3.</text>
<text x="38.4" y="36.3">REMOVE ALL BURRS AND SHARP EDGES R0.050 MM MAX</text>
<text x="38.4" y="41.9">OVERALL PROFILE TOLERANCE</text>
<text x="105.2" y="41.9">0.1</text>
<text x="113.5" y="41.9">A</text>
<text x="119.6" y="41.9">B</text>
<text x="125" y="41.9">C</text>
<text x="131.7" y="41.9">TO A</text>
<text x="38.4" y="47.8">MINIMUM GRID OF 5MM UNLESS OTHERWISE SPECIFIED</text>
<text x="28.4" y="52.7">4.</text>
<text x="38.4" y="52.7">INTERNAL CORNERS RADIUS IS 0.2MM MAXIMUM</text>
<text x="28.4" y="57.5">5.</text>
<text x="38.4" y="57.5">MACHINE ALL TEXT WITH 90 DEG V BIT WITH DEPTH OF</text>
<text x="38.4" y="62.4">0.2MM BEFORE ANODIZATION</text>
</g>
<text font-size="3.8" x="21.6" y="276.3">SOLIDWORKS Educational Product. For Instructional Use Only.</text>
<g font-size="3.5">
<text x="358.2" y="255">Y 3U Frame</text>
<text x="396.8" y="256.4">3U_Y</text>
<text x="363.1" y="265">MM</text>
</g>
<g font-size="2.9">
<text x="25.6" y="98.3">11.5</text>
<text x="31.2" y="96.8">+0.01</text>
<text x="31.6" y="99.6">-0.05</text>
<text x="254.1" y="167.1">83.0</text>
<text x="259.7" y="165.6">+0.01</text>
<text x="260.1" y="168.4">-0.05</text>
<text x="127.6" y="196.2">327.5</text>
<text x="134.8" y="194.6">+0.01</text>
<text x="135.2" y="197.5">-0.05</text>
</g>
<g font-size="2.8">
<text x="321.4" y="16">REVISIONS</text>
<text x="242" y="20.5">REV.</text>
<text x="281.6" y="20.5">DESCRIPTION</text>
<text x="340" y="20.5">DATE</text>
<text x="366.3" y="20.5">DRAWN BY</text>
<text x="394.3" y="20.5">APPROVED BY</text>
<text x="244" y="25">A</text>
<text x="244.2" y="29.5">B</text>
<text x="256" y="29.4">REVISED FOR CLARITY AND TO MEET ASME Y14.5</text>
<text x="279.8" y="25">INITIAL COMMIT</text>
<text x="336.7" y="25">7/07/2021</text>
<text x="336.7" y="29.5">7/27/2021</text>
<text x="365.7" y="25">MARVIN LIN</text>
<text x="365.7" y="29.5">MARVIN LIN</text>
<text x="395.8" y="25">ANDREW G.</text>
<text x="395.8" y="29.5">ANDREW G.</text>
<text x="243.9" y="33.9">C</text>
<text x="271.6" y="33.9">FURTHER CLARITY REVISIONS</text>
<text x="336.7" y="33.9">8/15/2021</text>
<text x="365.7" y="33.9">MARVIN LIN</text>
<text x="395.8" y="33.9">ANDREW G.</text>
<text x="244" y="38.4">D</text>
<text x="270.8" y="38.4">ADDED ANODIZATION NOTES</text>
<text x="336.7" y="38.4">9/18/2021</text>
<text x="365.7" y="38.4">MARVIN LIN</text>
<text x="395.8" y="38.4">ANDREW G.</text>
<text x="244.3" y="42.9">E</text>
<text x="244.3" y="47.4">F</text>
<text x="268" y="47.4">REVISED DRAWINGS FOR CLARITY</text>
<text x="273.8" y="42.9">FIXED DRAWING ERRORS</text>
<text x="335.9" y="47.4">10/16/2021</text>
<text x="336.7" y="42.9">9/26/2021</text>
<text x="365.7" y="42.9">MARVIN LIN</text>
<text x="365.7" y="47.4">MARVIN LIN</text>
<text x="395.8" y="42.9">ANDREW G.</text>
<text x="395.9" y="47.4">ANDREW G.</text>
<text x="279.5" y="243.7">BLACK TYPE II</text>
<text x="275.7" y="250.7">6061-T6 ALUMINUM</text>
<text x="282.9" y="258.6">125</text>
<text x="279.5" y="265.3">185.10 grams</text>
<text x="400.5" y="265">1:2</text>
<text x="411.2" y="265">1/3</text>
</g>
<g font-size="2.4">
<text x="307.2" y="237.2">UNLESS OTHERWISE SPECIFIED</text>
<text x="305.9" y="257.8">INTERPRET PER ASME Y14.5-2018</text>
</g>
<g font-size="2.2">
<text x="347" y="237.2">DRAWN BY</text>
<text x="347.6" y="244.7">ENG APPR.</text>
<text x="348.1" y="240.9">CHECKED</text>
<text x="347.4" y="248.4">MFG APPR.</text>
</g>
<g font-size="2.1">
<text x="371.1" y="237.4">MARVIN LIN</text>
<text x="391.8" y="237.4">10/17/2021</text>
<text x="305" y="243.2">DECIMAL</text>
<text x="325.5" y="243.1">ANGULAR</text>
<text x="368" y="240.9">SCOTT JOHNSTON</text>
<text x="391.8" y="241.1">10/17/2021</text>
<text x="304.9" y="246.3">.X ± 0.1</text>
<text x="304.9" y="248.9">.XX ± 0.01</text>
<text x="304.9" y="251.5">.XXX ± 0.005</text>
<text x="325.2" y="246.2">.X ± 0.1</text>
<text x="325.2" y="248.9">.XX ± 0.01</text>
<text x="400" y="252.1">DWG. NO.</text>
<text x="363.5" y="260.7">UNITS</text>
<text x="373.3" y="260.7">REVISION</text>
<text x="386.9" y="260.7">FORMAT</text>
<text x="399.1" y="260.7">SCALE</text>
<text x="410.4" y="260.7">PAGE</text>
<text x="310.4" y="265">DO NOT SCALE DRAWING</text>
</g>
<g font-size="2">
<text x="274.9" y="240.6">ANODIZATION</text>
<text x="274.9" y="247.3">MATERIAL</text>
<text x="274.9" y="254.8">FINISH</text>
<text x="274.9" y="261.7">WEIGHT</text>
</g>
</svg>
